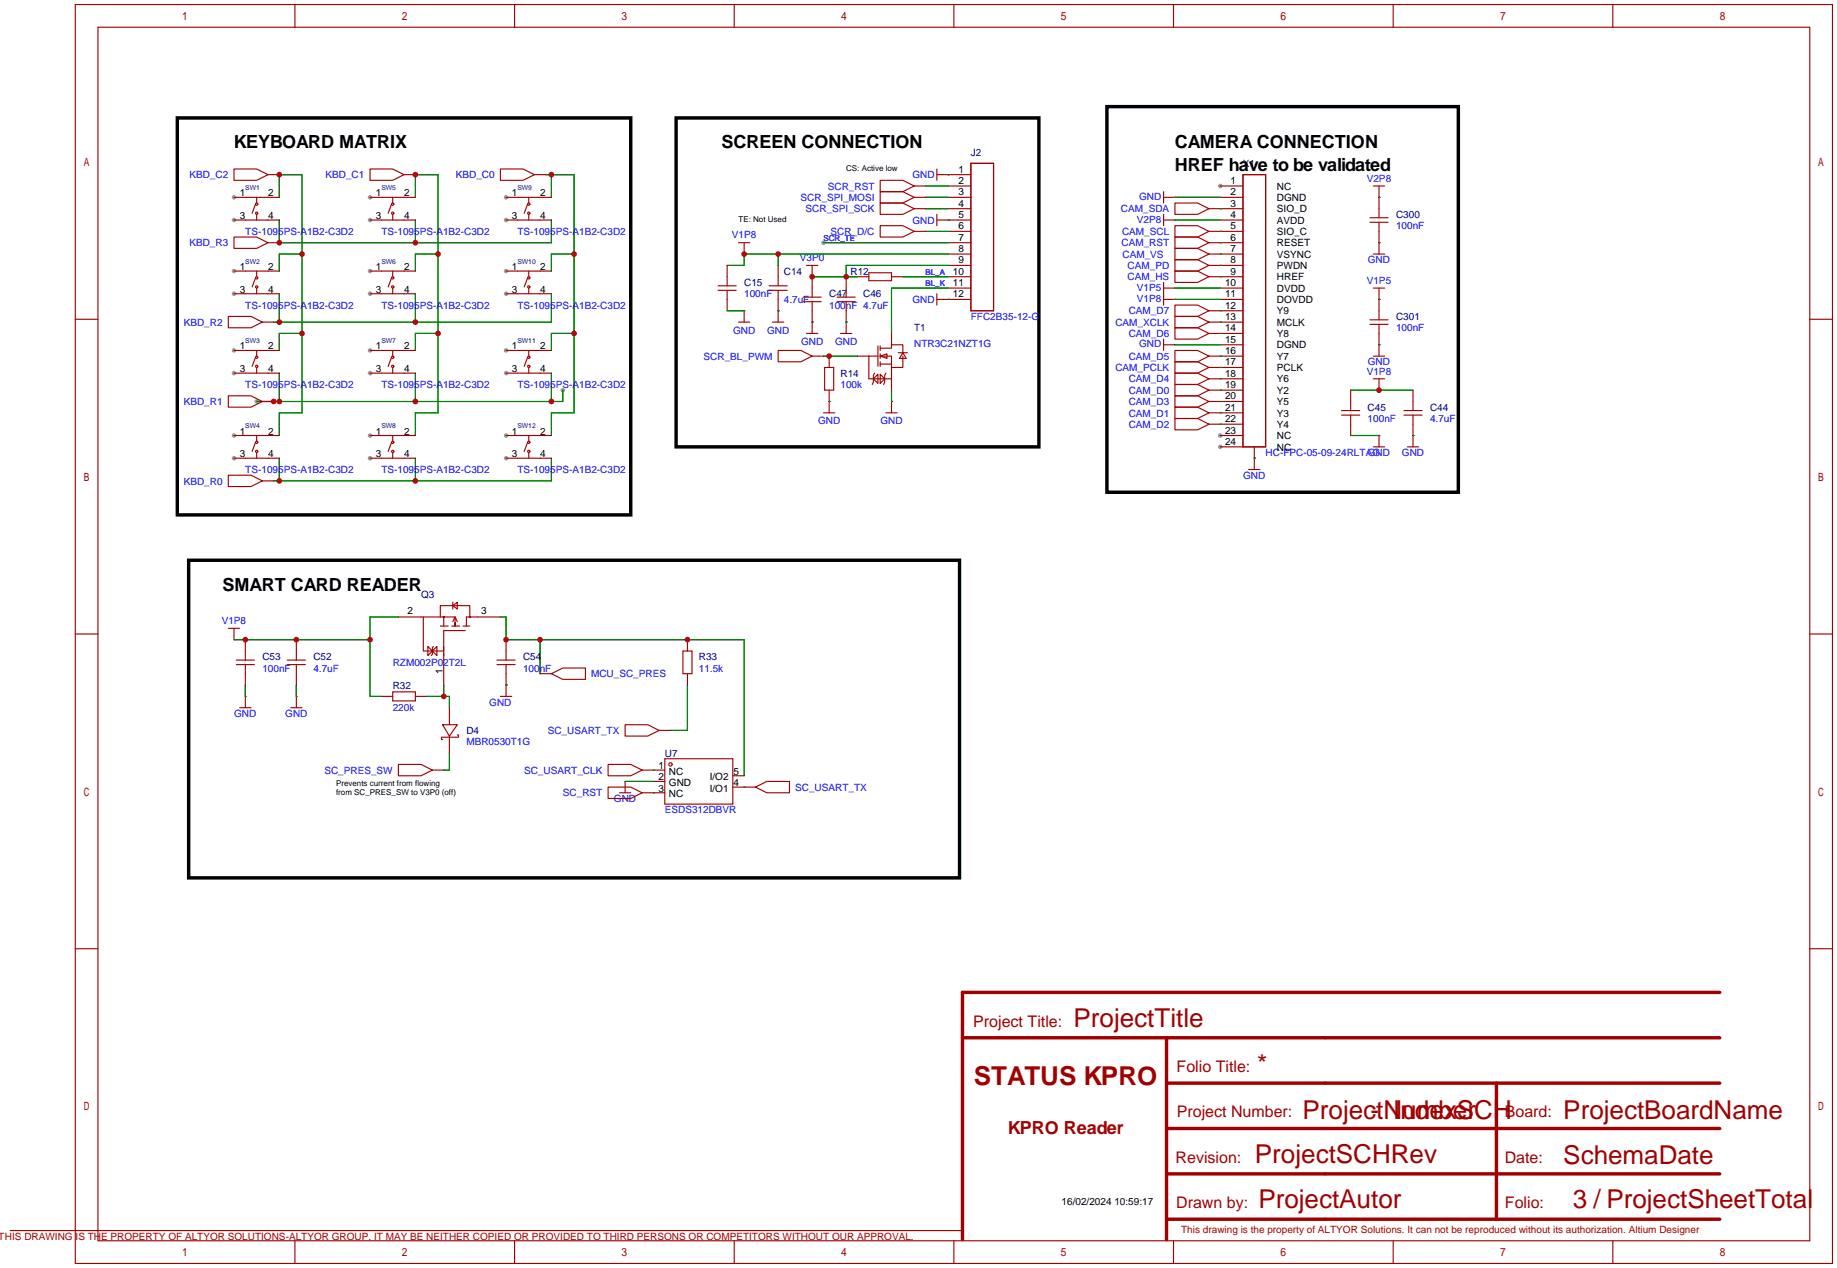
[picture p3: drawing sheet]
<svg xmlns="http://www.w3.org/2000/svg" width="412mm" height="284mm" viewBox="0 0 412 284" stroke-linecap="round" stroke-linejoin="round" font-family="sans-serif">
<g fill="#999">
<circle cx="273.4" cy="41.7" r=".51"/>
<circle cx="273.4" cy="97.5" r=".51"/>
<circle cx="273.4" cy="100.1" r=".51"/>
<circle cx="52.4" cy="44.2" r=".51"/>
<circle cx="52.4" cy="49.3" r=".51"/>
<circle cx="52.4" cy="60.7" r=".51"/>
<circle cx="52.4" cy="65.8" r=".51"/>
<circle cx="52.4" cy="78.5" r=".51"/>
<circle cx="52.4" cy="83.6" r=".51"/>
<circle cx="52.4" cy="97.5" r=".51"/>
<circle cx="52.4" cy="102.6" r=".51"/>
<circle cx="82.9" cy="44.2" r=".51"/>
<circle cx="82.9" cy="49.3" r=".51"/>
<circle cx="82.9" cy="60.7" r=".51"/>
<circle cx="82.9" cy="65.8" r=".51"/>
<circle cx="82.9" cy="78.5" r=".51"/>
<circle cx="82.9" cy="83.6" r=".51"/>
<circle cx="82.9" cy="97.5" r=".51"/>
<circle cx="82.9" cy="102.6" r=".51"/>
<circle cx="113.4" cy="44.2" r=".51"/>
<circle cx="113.4" cy="49.3" r=".51"/>
<circle cx="113.4" cy="60.7" r=".51"/>
<circle cx="113.4" cy="65.8" r=".51"/>
<circle cx="113.4" cy="78.5" r=".51"/>
<circle cx="113.4" cy="83.6" r=".51"/>
<circle cx="113.4" cy="97.5" r=".51"/>
<circle cx="113.4" cy="102.6" r=".51"/>
<circle cx="126.1" cy="87.4" r=".51"/>
<circle cx="57.5" cy="89.9" r=".51"/>
<circle cx="184.5" cy="54.4" r=".51"/>
</g>
<path d="M39.7 26.4h101.6v88.9h-101.6zM151.5 26.4h81.3v73.7h-81.3zM248 23.9h78.7v86.3h-78.7zM42.3 125.5h172.7v71.1h-172.7z" fill="none" stroke="#000" stroke-width=".76"/>
<g fill="none" stroke="#a10000" stroke-width=".25">
<path d="M16.9 1h393.7v282h-393.7zM21.9 6.1h383.6v271.8h-383.6zM66.1 1v5.1M115.3 1v5.1M164.5 1v5.1M213.7 1v5.1M262.9 1v5.1M312.1 1v5.1M361.4 1v5.1M52.4 37.8h5.1l2.5 1.3-2.5 1.3h-5.1zM60 39.1h2.6M82.9 37.8h5.1l2.5 1.3-2.5 1.3h-5.1z"/>
<path d="M90.5 39.1h2.6M112.1 37.8h5.1l2.5 1.3-2.5 1.3h-5.1zM119.7 39.1h2.6M209.9 39.1h7.6M209.9 37.8v2.6M212.4 39.1h.1M217.5 36.6h5.1v33h-5.1zM278.5 39.1h5.1v61h-5.1zM52.4 53.1h5.1l2.5 1.3-2.5 1.2h-5.1zM52.4 44.2h10.2M52.4 49.3h10.2M57.3 45.7l-.8 2.1"/>
<path d="M57.5 44.2v1.3M57.5 48v1.3M60 54.4h2.6M82.9 44.2h10.2M82.9 49.3h10.2M87.7 45.7l-.7 2.1M88 44.2v1.3M88 48v1.3M113.4 44.2h10.1M113.4 49.3h10.1M118.2 45.7l-.8 2.1M118.5 44.2v1.3"/>
<path d="M118.5 48v1.3M162.9 59.4v4.6M165.5 54.4h2.5M166.7 56.9h.1M166.7 54.4v2.5M174.3 59.4v4.6M180.7 59.4h2.5M182 59.4v7.1M197.2 40.4h5.1l2.5 1.3-2.5 1.2h-5.1zM197.2 42.9h5.1l2.5 1.3-2.5 1.3h-5.1zM197.2 45.5h5.1l2.5 1.2-2.5 1.3h-5.1zM197.2 50.5h5.1l2.5 1.3-2.5 1.3h-5.1z"/>
<path d="M204.8 41.7h2.6M204.8 44.2h2.6M204.8 46.7h2.6M204.8 51.8h2.6M209.9 49.3h7.6M209.9 48v2.5M212.4 49.3h.1M212.4 41.7h5.1M212.4 44.2h5.1M212.4 46.7h5.1M212.4 51.8h5.1M212.4 54.4h5.1"/>
<path d="M212.4 56.9h5.1M212.4 59.4h5.1M260.7 44.2h2.5M260.7 49.3h2.5M260.7 42.9v2.6M260.7 48v2.5M263.2 49.3h.1M263.2 44.2h.1M263.2 45.5h5.1l2.6 1.2-2.6 1.3h-5.1zM263.2 50.5h5.1l2.6 1.3-2.6 1.3h-5.1zM263.2 53.1h5.1l2.6 1.3-2.6 1.2h-5.1zM263.2 55.6h5.1l2.6 1.3-2.6 1.3h-5.1z"/>
<path d="M263.2 58.2h5.1l2.6 1.2-2.6 1.3h-5.1zM270.9 46.7h7.6M270.9 51.8h7.6M270.9 54.4h7.6M270.9 56.9h7.6M270.9 59.4h7.6M273.4 41.7h5.1M273.4 44.2h5.1M273.4 49.3h5.1M306.9 49.8h4.1M306.9 48.8h4.1M307.7 41.7h2.5"/>
<path d="M307.7 56.9h2.5M309 44.2h.1M309 54.4h.1M309 41.7v7.1M309 49.8v7.1M16.9 71.5h5M51.2 70.9h5l2.6 1.2-2.6 1.3h-5zM52.4 60.7h10.2M52.4 65.8h10.2M52.4 78.5h10.2M57.3 62.2l-.8 2.1M57.5 60.7v1.3"/>
<path d="M57.5 64.5v1.3M57.5 78.5v1.3M58.8 72.1h2.5M82.9 60.7h10.2M82.9 65.8h10.2M82.9 78.5h10.2M87.7 62.2l-.7 2.1M88 60.7v1.3M88 64.5v1.3M88 78.5v1.3M113.4 60.7h10.1M113.4 65.8h10.1"/>
<path d="M113.4 78.5h10.1M118.2 62.2l-.8 2.1M118.5 60.7v1.3M118.5 64.5v1.3M118.5 78.5v1.3M160.9 65h4M160.9 64h4M162.9 65v4.6M165.5 72.1h2.5M166.7 69.6h.1M166.7 69.6v2.5M172.3 65h4.1"/>
<path d="M172.3 64h4.1M173.1 72.1h2.5M174.3 69.6h.1M174.3 78.5h5.1l2.6 1.3-2.6 1.2h-5.1zM174.3 65v7.1M179.9 67.6h4.1M179.9 66.5h4.1M180.7 74.7h2.5M182 62h.1M182 72.1h.1M182 67.6v7.1M182 79.8h2.5"/>
<path d="M185.8 79.8v2.5M187.6 67.6h4M187.6 66.5h4M188.3 74.7h2.6M189.6 72.1h.1M189.6 62v4.5M189.6 67.6v7.1M192.1 62h2.6M192.1 79.8h4.6M194.7 61.1h5v1.8h-5zM194.7 79.8v5h5M196.7 77.5v4.5"/>
<path d="M197.2 79.8h2.5v2.5h2.6v-2.5M197.2 78h2.5v-.8h2.6v2M197.2 79.8l1.5-.6v1.1zM197.2 77.5v1M197.2 79.2v1.1M199.7 62h2.6M199.7 74.7v2.5M201.3 79h2M202.3 79l.7 1.3h-1.5zM209.9 67.1h7.6M209.9 65.8v2.5M212.4 67.1h.1"/>
<path d="M212.4 62h5.1M212.4 64.5h5.1M260.7 64.5h2.5M260.7 67.1h2.5M260.7 77.2h2.5M260.7 63.2v5.1M260.7 75.9v2.6M263.2 77.2h.1M263.2 67.1h.1M263.2 64.5h.1M263.2 60.7h5.1l2.6 1.3-2.6 1.2h-5.1zM263.2 68.3h5.1l2.6 1.3-2.6 1.3h-5.1z"/>
<path d="M263.2 70.9h5.1l2.6 1.2-2.6 1.3h-5.1zM263.2 73.4h5.1l2.6 1.3-2.6 1.2h-5.1zM263.2 78.5h5.1l2.6 1.3-2.6 1.2h-5.1zM270.9 69.6h7.6M270.9 62h7.6M270.9 74.7h7.6M270.9 72.1h7.6M270.9 79.8h7.6M273.4 64.5h5.1M273.4 67.1h5.1M273.4 77.2h5.1M306.9 72.6h4.1"/>
<path d="M306.9 71.6h4.1M307.7 64.5h2.5M307.7 79.8h2.5M309 67.1h.1M309 77.2h.1M309 64.5v7.1M309 72.6v7.2M405.5 71.5h5.1M51.2 88.6h5l2.6 1.3-2.6 1.3h-5zM52.4 97.5h10.2M52.4 83.6h10.2M57.3 80l-.8 2"/>
<path d="M57.3 99.1l-.8 2M57.5 82.3v1.3M57.5 97.5v1.3M58.8 89.9h2.5M82.9 97.5h10.2M82.9 83.6h10.2M87.7 80l-.7 2M87.7 99.1l-.7 2M88 82.3v1.3M88 97.5v1.3M113.4 97.5h10.1M113.4 83.6h10.1"/>
<path d="M118.2 80l-.8 2M118.2 99.1l-.8 2M118.5 82.3v1.3M118.5 97.5v1.3M184.5 92.5h2.5M184.8 82.3h2v5.1h-2zM185.8 89.9h.1M185.8 87.4v5.1M195.9 83.6l-.2 .5v1.5l-.3 .5M196.7 83.8v2.1l-1-1.1zM197.2 83.8l1 1-1 1.1zM197.2 81v1"/>
<path d="M197.2 81.5h2.5M198.5 83.6l-.3 .5v1.5l-.2 .5M198.5 92.5h2.5M199.7 89.9h.1M199.7 82.3v5.1M199.7 89.9v2.6M263.2 88.6h5.1l2.6 1.3-2.6 1.3h-5.1zM263.2 91.2h5.1l2.6 1.3-2.6 1.2h-5.1zM263.2 93.7h5.1l2.6 1.3-2.6 1.3h-5.1zM263.2 81h5.1l2.6 1.3-2.6 1.3h-5.1zM263.2 83.6h5.1l2.6 1.2-2.6 1.3h-5.1zM263.2 86.1h5.1l2.6 1.3-2.6 1.2h-5.1z"/>
<path d="M270.9 84.8h7.6M270.9 92.5h7.6M270.9 82.3h7.6M270.9 87.4h7.6M270.9 89.9h7.6M270.9 95h7.6M273.4 97.5h5.1M300.6 93h4M300.6 91.9h4M302.6 87.4v4.5M302.6 93v4.5M307.7 84.8h2.5"/>
<path d="M309 87.4h.1M309 97.5h.1M309 84.8v2.6M309 97.5v2.6M314.6 93h4M314.6 91.9h4M316.6 97.5h.1M316.6 87.4v4.5M316.6 93v7.1M51.2 106.4h5l2.6 1.3-2.6 1.3h-5zM52.4 102.6h10.2M57.5 101.3v1.3"/>
<path d="M58.8 107.7h2.5M82.9 102.6h10.2M88 101.3v1.3M113.4 102.6h10.1M118.5 101.3v1.3M273.4 100.1h10.2v-61h-5.1v61M279.8 105.2h2.5M281 102.6h.1M281 100.1v5.1M307.7 100.1h2.5M315.3 100.1h2.6M89.3 138.2h12.7v2v-.8"/>
<path d="M94.8 138.2v7.6h4.6M98.7 138.2v-2.6h6.6v2.6M99.4 138.2v2M101.4 135.6l1.1-.7v1.5zM101.4 139.2l.6-1 .5 1M101.4 134.9v1.5M112.1 138.2h-7.6v2M16.9 142h5M51.2 140.7h2.5M52.4 143.3h.1M52.4 140.7v2.6M52.9 148.8h4.1"/>
<path d="M52.9 147.8h4.1M53.7 158.5h2.5M55 156h.1M55 143.3v4.5M55 148.8v4.6M55 156v2.5M64.4 148.8h4M64.4 147.8h4M65.1 158.5h2.6M66.4 156h.1M66.4 143.3v4.5M66.4 148.8v4.6"/>
<path d="M66.4 156v2.5M85.4 156h2.6M88 154.9h5.1v2.1h-5.1zM93.1 156h2.5M95.9 144.8l1 1-1 1zM96.9 145.8l1-1v2zM97.1 144.8l-.2 .2v1.6l-.3 .2M98.7 140.2h1.7M100.7 158.5v3.8M101.2 140.2h1.8M103.7 140.2h1.6M104.2 141.2h-4.8v12.2"/>
<path d="M111.4 148.8h4M111.4 147.8h4M112.1 156h2.6M113.4 153.4h.1M113.4 143.3v4.5M113.4 148.8v7.2M121 150.9h2.5M123.5 150.9l2.6-1.3h5.1v2.5h-5.1zM153 145.8h2v5.1h-2zM154 143.3v2.5M154 150.9v2.5M405.5 142h5.1"/>
<path d="M89.3 171.2h5l2.6 1.3-2.6 1.2h-5zM96.9 172.5h2.5M99.2 162.3h3.3l-1.8 2.5zM100.7 164.8v3.9M102.5 164.6h.2v.5h-3.8v.5h.3M136.2 171.2h5.1l2.6 1.3-2.6 1.2h-5.1zM136.2 176.3h5.1l2.6 1.2-2.6 1.3h-5.1zM138.8 177.5h2.5M140.1 162.3h5l2.6 1.3-2.6 1.2h-5zM140.1 175h.1M140.1 175v2.5M143.9 172.5h5"/>
<path d="M143.9 177.5h5M146.4 175h2.5M147.7 163.6h2.5M148.9 169.9h15.3v10.2h-15.3zM164.2 176.3h5.1M164.2 173.7h2.5M169.3 176.3l2.5-1.3h5.1v2.5h-5.1zM16.9 212.5h5M405.5 212.5h5.1M2.3 275.6h213.3M66.1 277.9v5.1M115.3 277.9v5.1"/>
<path d="M164.5 277.9v5.1M213.7 277.9v5.1M262.9 277.9v5.1M312.1 277.9v5.1M361.4 277.9v5.1"/>
<circle cx="57.5" cy="47.8" r=".25"/>
<circle cx="57.5" cy="45.7" r=".25"/>
<circle cx="88" cy="45.7" r=".25"/>
<circle cx="88" cy="47.8" r=".25"/>
<circle cx="118.5" cy="45.7" r=".25"/>
<circle cx="118.5" cy="47.8" r=".25"/>
<circle cx="57.5" cy="62.2" r=".25"/>
<circle cx="57.5" cy="64.3" r=".25"/>
<circle cx="88" cy="62.2" r=".25"/>
<circle cx="88" cy="64.3" r=".25"/>
<circle cx="118.5" cy="62.2" r=".25"/>
<circle cx="118.5" cy="64.3" r=".25"/>
<circle cx="57.5" cy="99.1" r=".25"/>
<circle cx="57.5" cy="80" r=".25"/>
<circle cx="57.5" cy="82" r=".25"/>
<circle cx="88" cy="80" r=".25"/>
<circle cx="88" cy="99.1" r=".25"/>
<circle cx="88" cy="82" r=".25"/>
<circle cx="118.5" cy="80" r=".25"/>
<circle cx="118.5" cy="99.1" r=".25"/>
<circle cx="118.5" cy="82" r=".25"/>
<circle cx="57.5" cy="101.1" r=".25"/>
<circle cx="88" cy="101.1" r=".25"/>
<circle cx="118.5" cy="101.1" r=".25"/>
<circle cx="99.4" cy="138.2" r=".13"/>
<circle cx="105.3" cy="138.2" r=".13"/>
<circle cx="150.2" cy="171.2" r=".38"/>
</g>
<path d="M215.6 232.4h169.7M261.4 232.4v45.2M385.3 222.3h-169.7v55.3M261.4 242.6h123.9M261.4 252.7h123.9M335.3 242.6v30.5M261.4 262.9h123.9M261.4 273.1h123.9" fill="none" stroke="#a10000" stroke-width=".76"/>
<g fill="none" stroke="#008700" stroke-width=".25">
<path d="M122.3 39.1h6.3v53.4h-5.1v5M123.5 39.1v5.1M212.4 39.1h.1M62.6 44.2v-5.1h5.1v53.4h-5.1v5M62.6 49.3v5.1h60.9v-5.1M67.7 56.9h-5.1v3.8M93.1 44.2v-5.1h5v53.4h-5v5M93.1 49.3v5.1M98.1 56.9h-5v3.8M128.6 56.9h-5.1v3.8M174.3 56.9v2.5M184.5 54.4h27.9"/>
<path d="M207.4 41.7h5M207.4 44.2h5M207.4 46.7h5M207.4 51.8h5M212.4 49.3h.1M212.4 56.9h-45.7v2.5h-3.8M212.4 59.4h-22.8v2.6M263.2 44.2h10.2M263.2 49.3h10.2M273.4 51.8h.1M273.4 54.4h.1M273.4 56.9h.1"/>
<path d="M273.4 59.4h.1M273.4 46.7h.1M309 44.2h.1M309 54.4h.1M62.6 65.8v6.3M67.7 74.7h-5.1v3.8M93.1 65.8v6.3M98.1 74.7h-5v3.8M123.5 65.8v6.3h-62.2M128.6 74.7h-5.1v3.8M162.9 69.6h3.8M174.3 69.6h.1"/>
<path d="M182 72.1h.1M182 62h10.1M184.5 79.8h7.6M189.6 72.1h.1M202.3 62h10.1M212.4 67.1h.1M212.4 64.5h-12.7v10.2M263.2 64.5h10.2M263.2 77.2h10.2M263.2 67.1h10.2M273.4 62h.1M273.4 69.6h.1"/>
<path d="M273.4 72.1h.1M273.4 74.7h.1M273.4 79.8h.1M309 67.1h.1M309 77.2h.1M62.6 83.6v6.3M93.1 83.6v6.3M123.5 83.6v6.3M126.1 87.4v2.5h-68.6M185.8 89.9h.1M199.7 87.4v2.5M273.4 82.3h.1"/>
<path d="M273.4 84.8h.1M273.4 87.4h.1M273.4 89.9h.1M273.4 92.5h.1M273.4 95h.1M302.6 87.4h14M302.6 97.5h6.4M316.6 97.5h.1M62.6 102.6v5.1M93.1 102.6v5.1M123.5 102.6v5.1h-62.2M281 102.6h.1"/>
<path d="M89.3 138.2h-6.4v17.8h2.5M112.1 138.2h1.3v5.1h53.3v30.4M52.4 143.3h30.5M55 153.4v2.6M66.4 153.4v2.6M95.6 156h5.1v2.5M99.4 153.4v2.6M113.4 153.4h.1M121 143.3v7.6M154 153.4v10.2h-3.8M100.7 168.7v3.8h-1.3M140.1 175h6.3"/>
<path d="M146.4 172.5h.1M146.4 177.5h.1M166.7 176.3h.1"/>
</g>
<g fill="#c00">
<circle cx="98.1" cy="74.7" r=".64"/>
<circle cx="98.1" cy="56.9" r=".64"/>
<circle cx="93.1" cy="39.1" r=".64"/>
<circle cx="67.7" cy="74.7" r=".64"/>
<circle cx="67.7" cy="56.9" r=".64"/>
<circle cx="62.6" cy="39.1" r=".64"/>
<circle cx="185.8" cy="79.8" r=".64"/>
<circle cx="166.7" cy="56.9" r=".64"/>
<circle cx="174.3" cy="56.9" r=".64"/>
<circle cx="62.6" cy="107.7" r=".64"/>
<circle cx="93.1" cy="107.7" r=".64"/>
<circle cx="62.6" cy="89.9" r=".64"/>
<circle cx="93.1" cy="89.9" r=".64"/>
<circle cx="123.5" cy="89.9" r=".64"/>
<circle cx="61.3" cy="89.9" r=".64"/>
<circle cx="62.6" cy="72.1" r=".64"/>
<circle cx="93.1" cy="72.1" r=".64"/>
<circle cx="62.6" cy="54.4" r=".64"/>
<circle cx="93.1" cy="54.4" r=".64"/>
<circle cx="128.6" cy="74.7" r=".64"/>
<circle cx="128.6" cy="56.9" r=".64"/>
<circle cx="123.5" cy="39.1" r=".64"/>
<circle cx="189.6" cy="62" r=".64"/>
<circle cx="182" cy="62" r=".64"/>
<circle cx="154" cy="143.3" r=".64"/>
<circle cx="121" cy="143.3" r=".64"/>
<circle cx="113.4" cy="143.3" r=".64"/>
<circle cx="99.4" cy="156" r=".64"/>
<circle cx="82.9" cy="143.3" r=".64"/>
<circle cx="66.4" cy="143.3" r=".64"/>
<circle cx="55" cy="143.3" r=".64"/>
<circle cx="309" cy="87.4" r=".64"/>
</g>
<g font-size="5.8" fill="#a00000">
<text x="240.5" y="230">ProjectTitle</text>
<text x="218.2" y="242.9">STATUS KPRO</text>
<text x="281.7" y="240.4">*</text>
<text x="291.8" y="250.5">ProjectNumber</text>
<text x="307.1" y="250.5">- IndexSCH</text>
<text x="350.3" y="250.5">ProjectBoardName</text>
<text x="281.2" y="260.5">ProjectSCHRev</text>
<text x="350.3" y="260.7">SchemaDate</text>
<text x="281.9" y="270.6">ProjectAutor</text>
<text x="352.4" y="270.6">3 / ProjectSheetTotal</text>
</g>
<g font-size="4">
<text x="52.4" y="33.2">KEYBOARD MATRIX</text>
<text x="161.6" y="33.2">SCREEN CONNECTION</text>
<text x="263.2" y="33.2">CAMERA CONNECTION</text>
<text x="263.2" y="38.3">HREF have to be validated</text>
<text x="49.9" y="132.3">SMART CARD READER</text>
</g>
<text font-size="4" fill="#a00000" x="225.8" y="254">KPRO Reader</text>
<g font-size="3.6" fill="#a00000">
<text x="218.1" y="229.9">Project Title:</text>
<text x="263.6" y="240.1">Folio Title:</text>
<text x="263.7" y="250.2">Project Number:</text>
<text x="337.2" y="250.2">Board:</text>
<text x="263.4" y="260.4">Revision:</text>
<text x="337.1" y="260.4">Date:</text>
<text x="263.5" y="270.6">Drawn by:</text>
<text x="337.2" y="270.6">Folio:</text>
</g>
<g font-size="2.2" fill="#000080">
<text x="217.5" y="34.9">J2</text>
<text x="278.5" y="37.4">X1</text>
<text x="312.8" y="48.8">C300</text>
<text x="166.7" y="64.1">C15</text>
<text x="175.6" y="61.5">C14</text>
<text x="190.6" y="61.5">R12</text>
<text x="185.8" y="66.6">C47</text>
<text x="193.4" y="66.6">C46</text>
<text x="312.8" y="71.7">C301</text>
<text x="204.8" y="74.2">T1</text>
<text x="188.3" y="84.4">R14</text>
<text x="306.4" y="92">C45</text>
<text x="320.4" y="92">C44</text>
<text x="94.3" y="133.9">Q3</text>
<text x="58.8" y="147.9">C53</text>
<text x="70.2" y="147.9">C52</text>
<text x="117.2" y="147.9">C54</text>
<text x="156.6" y="147.9">R33</text>
<text x="88" y="154.2">R32</text>
<text x="104.5" y="164.4">D4</text>
<text x="148.9" y="169.5">U7</text>
</g>
<g font-size="2.2" fill="#00f">
<text x="42.4" y="39.9">KBD_C2</text>
<text x="72.9" y="39.9">KBD_C1</text>
<text x="102.1" y="39.9">KBD_C0</text>
<text x="204.4" y="39.9">GND</text>
<text x="306.2" y="40.7">V2P8</text>
<text x="179.4" y="45">SCR_SPI_MOSI</text>
<text x="180.5" y="47.6">SCR_SPI_SCK</text>
<text x="185.5" y="42.5">SCR_RST</text>
<text x="251.1" y="47.6">CAM_SDA</text>
<text x="255.2" y="44.8">GND</text>
<text x="55" y="52.6">TS-1095PS-A1B2-C3D2</text>
<text x="85.4" y="52.6">TS-1095PS-A1B2-C3D2</text>
<text x="115.9" y="52.6">TS-1095PS-A1B2-C3D2</text>
<text x="164" y="53.4">V1P8</text>
<text x="186.1" y="52.6">SCR_D/C</text>
<text x="204.4" y="50.1">GND</text>
<text x="251.4" y="52.6">CAM_SCL</text>
<text x="254.7" y="49.8">V2P8</text>
<text x="312.8" y="51.4">100nF</text>
<text x="42.4" y="55.2">KBD_R3</text>
<text x="179.2" y="58.5">V3P0</text>
<text x="251.3" y="55.2">CAM_RST</text>
<text x="251.5" y="57.7">CAM_VS</text>
<text x="306.5" y="59">GND</text>
<text x="252.6" y="60.3">CAM_PD</text>
<text x="252.6" y="62.8">CAM_HS</text>
<text x="254.7" y="65.1">V1P5</text>
<text x="306.2" y="63.6">V1P5</text>
<text x="55" y="69.1">TS-1095PS-A1B2-C3D2</text>
<text x="85.4" y="69.1">TS-1095PS-A1B2-C3D2</text>
<text x="115.9" y="69.1">TS-1095PS-A1B2-C3D2</text>
<text x="166.7" y="66.6">100nF</text>
<text x="175.6" y="67.9">4.7uF</text>
<text x="185.8" y="69.1">100nF 4.7uF</text>
<text x="204.4" y="67.9">GND</text>
<text x="217.5" y="71.7">FFC2B35-12-G</text>
<text x="252.9" y="70.4">CAM_D7</text>
<text x="254.7" y="67.6">V1P8</text>
<text x="41.2" y="73">KBD_R2</text>
<text x="164.2" y="74.7">GND</text>
<text x="171.9" y="74.7">GND</text>
<text x="179.5" y="77.3">GND</text>
<text x="187.1" y="77.3">GND</text>
<text x="204.8" y="77.8">NTR3C21NZT1G</text>
<text x="249.9" y="73">CAM_XCLK</text>
<text x="252.9" y="75.5">CAM_D6</text>
<text x="255.2" y="77.8">GND</text>
<text x="312.8" y="74.2">100nF</text>
<text x="157.6" y="80.6">SCR_BL_PWM</text>
<text x="249.9" y="83.1">CAM_PCLK</text>
<text x="252.9" y="80.6">CAM_D5</text>
<text x="306.2" y="83.9">V1P8</text>
<text x="306.5" y="81.8">GND</text>
<text x="55" y="86.9">TS-1095PS-A1B2-C3D2</text>
<text x="85.4" y="86.9">TS-1095PS-A1B2-C3D2</text>
<text x="115.9" y="86.9">TS-1095PS-A1B2-C3D2</text>
<text x="188.3" y="86.9">100k</text>
<text x="252.9" y="85.7">CAM_D4</text>
<text x="252.9" y="88.2">CAM_D0</text>
<text x="41.2" y="90.7">KBD_R1</text>
<text x="183.3" y="95.1">GND</text>
<text x="197.3" y="95.1">GND</text>
<text x="252.9" y="90.7">CAM_D3</text>
<text x="252.9" y="93.3">CAM_D1</text>
<text x="252.9" y="95.8">CAM_D2</text>
<text x="306.4" y="94.5">100nF</text>
<text x="320.4" y="94.5">4.7uF</text>
<text x="55" y="106">TS-1095PS-A1B2-C3D2</text>
<text x="85.4" y="106">TS-1095PS-A1B2-C3D2</text>
<text x="115.9" y="106">TS-1095PS-A1B2-C3D2</text>
<text x="278.5" y="107.2">GND</text>
<text x="283.6" y="102.2">HC-FPC-05-09-24RLTAG</text>
<text x="306.5" y="102.2">GND</text>
<text x="314.1" y="102.2">GND</text>
<text x="41.2" y="108.5">KBD_R0</text>
<text x="49.7" y="139.8">V1P8</text>
<text x="88" y="149.2">RZM002P02T2L</text>
<text x="58.8" y="150.4">100nF</text>
<text x="70.2" y="150.4">4.7uF</text>
<text x="117.2" y="150.4">100nF</text>
<text x="132.4" y="151.7">MCU_SC_PRES</text>
<text x="156.6" y="150.4">11.5k</text>
<text x="52.5" y="160.6">GND</text>
<text x="63.9" y="160.6">GND</text>
<text x="88" y="159.3">220k</text>
<text x="109.6" y="158">GND</text>
<text x="104.5" y="166.9">MBR0530T1G</text>
<text x="122.7" y="164.4">SC_USART_TX</text>
<text x="72.7" y="173.3">SC_PRES_SW</text>
<text x="117.4" y="173.3">SC_USART_CLK</text>
<text x="126.1" y="178.4">SC_RST</text>
<text x="137.6" y="179.6">GND</text>
<text x="178.2" y="177.1">SC_USART_TX</text>
<text x="148.9" y="182.2">ESDS312DBVR</text>
</g>
<g font-size="2.2">
<text x="214.8" y="38.7">1</text>
<text x="214.8" y="41.2">2</text>
<text x="275.7" y="41.2">1</text>
<text x="53.7" y="44">1</text>
<text x="60" y="44">2</text>
<text x="84.2" y="44">1</text>
<text x="90.5" y="44">2</text>
<text x="114.7" y="44">1</text>
<text x="121" y="44">2</text>
<text x="214.8" y="43.7">3</text>
<text x="214.8" y="46.3">4</text>
<text x="275.7" y="43.7">2</text>
<text x="275.7" y="46.3">3</text>
<text x="286.1" y="42.5">NC</text>
<text x="286.1" y="45">DGND</text>
<text x="286.1" y="47.6">SIO_D</text>
<text x="53.7" y="49.1">3</text>
<text x="60" y="49.1">4</text>
<text x="84.2" y="49.1">3</text>
<text x="90.5" y="49.1">4</text>
<text x="114.7" y="49.1">3</text>
<text x="121" y="49.1">4</text>
<text x="214.8" y="48.8">5</text>
<text x="214.8" y="51.4">6</text>
<text x="214.8" y="53.9">7</text>
<text x="275.7" y="48.8">4</text>
<text x="275.7" y="51.4">5</text>
<text x="275.7" y="53.9">6</text>
<text x="286.1" y="50.1">AVDD</text>
<text x="286.1" y="52.6">SIO_C</text>
<text x="214.8" y="56.4">8</text>
<text x="214.8" y="59">9</text>
<text x="275.7" y="56.4">7</text>
<text x="275.7" y="59">8</text>
<text x="286.1" y="55.2">RESET</text>
<text x="286.1" y="57.7">VSYNC</text>
<text x="53.7" y="60.5">1</text>
<text x="53.7" y="65.6">3</text>
<text x="60" y="60.5">2</text>
<text x="60" y="65.6">4</text>
<text x="84.2" y="60.5">1</text>
<text x="84.2" y="65.6">3</text>
<text x="90.5" y="60.5">2</text>
<text x="90.5" y="65.6">4</text>
<text x="114.7" y="60.5">1</text>
<text x="114.7" y="65.6">3</text>
<text x="121" y="60.5">2</text>
<text x="121" y="65.6">4</text>
<text x="213.5" y="61.5">10</text>
<text x="213.5" y="64.1">11</text>
<text x="274.5" y="64.1">10</text>
<text x="275.7" y="61.5">9</text>
<text x="286.1" y="60.3">PWDN</text>
<text x="286.1" y="62.8">HREF</text>
<text x="286.1" y="65.3">DVDD</text>
<text x="213.5" y="66.6">12</text>
<text x="274.5" y="66.6">11</text>
<text x="274.5" y="69.1">12</text>
<text x="274.5" y="71.7">13</text>
<text x="286.1" y="67.9">DOVDD</text>
<text x="286.1" y="70.4">Y9</text>
<text x="274.5" y="74.2">14</text>
<text x="274.5" y="76.8">15</text>
<text x="286.1" y="73">MCLK</text>
<text x="286.1" y="75.5">Y8</text>
<text x="53.7" y="78.3">1</text>
<text x="53.7" y="83.4">3</text>
<text x="60" y="78.3">2</text>
<text x="60" y="83.4">4</text>
<text x="84.2" y="78.3">1</text>
<text x="84.2" y="83.4">3</text>
<text x="90.5" y="78.3">2</text>
<text x="90.5" y="83.4">4</text>
<text x="114.7" y="78.3">1</text>
<text x="114.7" y="83.4">3</text>
<text x="121" y="78.3">2</text>
<text x="121" y="83.4">4</text>
<text x="274.5" y="79.3">16</text>
<text x="274.5" y="81.8">17</text>
<text x="286.1" y="78">DGND</text>
<text x="286.1" y="80.6">Y7</text>
<text x="286.1" y="83.1">PCLK</text>
<text x="274.5" y="84.4">18</text>
<text x="274.5" y="86.9">19</text>
<text x="274.5" y="89.5">20</text>
<text x="286.1" y="85.7">Y6</text>
<text x="286.1" y="88.2">Y2</text>
<text x="274.5" y="92">21</text>
<text x="274.5" y="94.5">22</text>
<text x="286.1" y="90.7">Y5</text>
<text x="286.1" y="93.3">Y3</text>
<text x="286.1" y="95.8">Y4</text>
<text x="53.7" y="97.3">1</text>
<text x="60" y="97.3">2</text>
<text x="84.2" y="97.3">1</text>
<text x="90.5" y="97.3">2</text>
<text x="114.7" y="97.3">1</text>
<text x="121" y="97.3">2</text>
<text x="274.5" y="97.1">23</text>
<text x="274.5" y="99.6">24</text>
<text x="286.1" y="98.4">NC</text>
<text x="286.1" y="100.9">NC</text>
<text x="53.7" y="102.4">3</text>
<text x="60" y="102.4">4</text>
<text x="84.2" y="102.4">3</text>
<text x="90.5" y="102.4">4</text>
<text x="114.7" y="102.4">3</text>
<text x="121" y="102.4">4</text>
<text x="91.3" y="137.5">2</text>
<text x="107.8" y="137.5">3</text>
<text x="99.2" y="150.9" transform="rotate(-90 99.2 150.9)">1</text>
<text x="147.6" y="172.3">1</text>
<text x="149.9" y="173.5">NC</text>
<text x="164.3" y="173.5">5</text>
<text x="147.6" y="174.8">2</text>
<text x="147.6" y="177.3">3</text>
<text x="149.9" y="176.1">GND</text>
<text x="149.9" y="178.6">NC</text>
<text x="159" y="177.3">I/O1</text>
<text x="159" y="174.8">I/O2</text>
<text x="164.3" y="176.1">4</text>
<text x="237.8" y="269.8">16/02/2024 10:59:17</text>
</g>
<g font-size="2.2" fill="#a00000">
<text x="-.3" y="277.7">THIS DRAWING IS THE PROPERTY OF ALTYOR SOLUTIONS-ALTYOR GROUP. IT MAY BE NEITHER COPIED OR PROVIDED TO THIRD PERSONS OR COMPETITORS WITHOUT OUR APPROVAL.</text>
<text x="264.7" y="276.2">This drawing is the property of ALTYOR Solutions. It can not be reproduced without its authorization. Altium Designer</text>
</g>
<g font-size="1.8">
<text x="189.6" y="38.2">CS: Active low</text>
<text x="165.5" y="49.7">TE: Not Used</text>
<text x="75.3" y="175.9">Prevents current from flowing</text>
<text x="75.3" y="177.9">from SC_PRES_SW to V3P0 (off)</text>
</g>
<g font-size="1.8" fill="#00f">
<text x="184.5" y="54">SCR_TE</text>
<text x="207.4" y="64.2">BL_K</text>
<text x="207.4" y="61.6">BL_A</text>
</g>
<g font-size="1.5" fill="#000080">
<text x="55" y="42.6">SW1</text>
<text x="85.4" y="42.6">SW5</text>
<text x="115.9" y="42.6">SW9</text>
<text x="55" y="59.1">SW2</text>
<text x="85.4" y="59.1">SW6</text>
<text x="115.9" y="59.1">SW10</text>
<text x="55" y="76.9">SW3</text>
<text x="85.4" y="76.9">SW7</text>
<text x="115.9" y="76.9">SW11</text>
<text x="55" y="96">SW4</text>
<text x="85.4" y="96">SW8</text>
<text x="115.9" y="96">SW12</text>
</g>
</svg>
